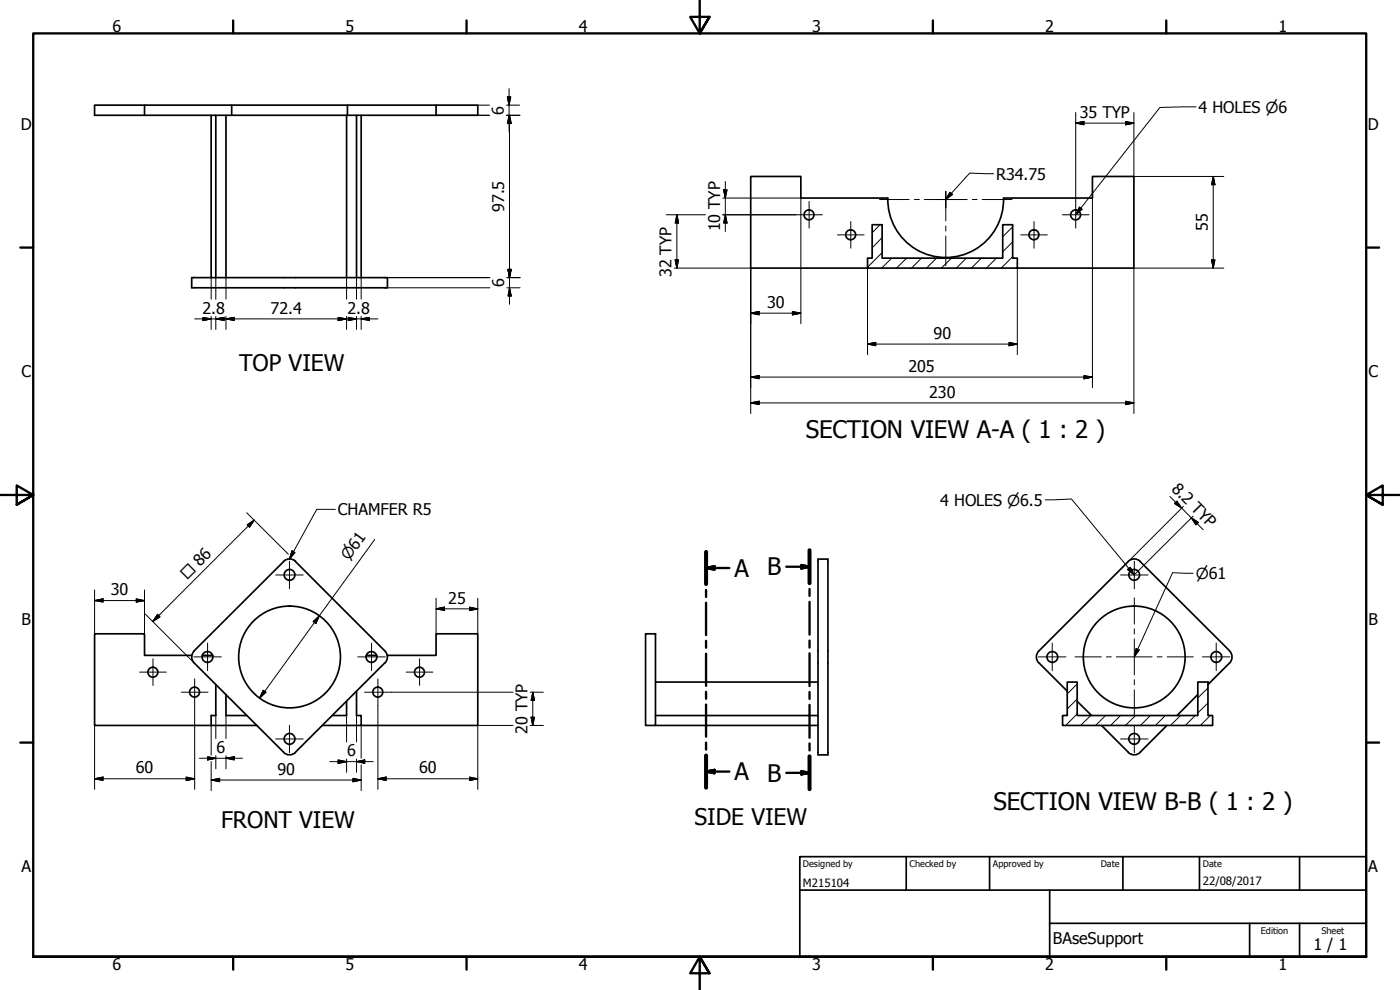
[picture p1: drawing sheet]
<svg xmlns="http://www.w3.org/2000/svg" width="420mm" height="297mm" viewBox="0 0 420 297" stroke-linecap="round" stroke-linejoin="round" font-family="sans-serif">
<!-- layer: Hatch (ISO) -->
<g fill="none" stroke="#000" stroke-width=".3">
<path d="M264.1 67.4l-2.4 2.4M264.7 75.8l-4.4 4.4M264.7 71.3l-3 3M267.6 77.5l-3 2.9M272.1 77.5l-3.1 2.9M276.5 77.5l-2.9 2.9M281.1 77.5l-3 2.9M285.6 77.5l-3.1 2.9M290 77.5l-3 2.9M294.5 77.5l-3 2.9M299 77.5l-3 2.9M303.9 77l-3.4 3.4"/>
<path d="M303.9 72.6l-3 3M303.9 68.1l-3 2.9M305.3 80.1l-.3 .3M323.3 214.2l-3.5 3.5M323.3 209.7l-3 3M323.3 205.2l-3 3M327.3 214.7l-3 3M331.8 214.7l-3 3M336.3 214.7l-3 3M340.8 214.7l-3 3M345.2 214.7l-2.9 3M349.8 214.7l-3 3"/>
<path d="M354.3 214.7l-3 3M358.7 214.7l-3 3M359.8 204.6l-.3 .4M362.5 210.9l-3 3M362.5 206.4l-3 3M363.2 214.7l-3 3"/>
</g>
<!-- layer: Visible (ISO) -->
<g fill="none" stroke="#000" stroke-width=".51">
<path d="M43.4 31.5h26.1v3.1M63.4 34.6v48.7M64.8 34.6v48.7M67.8 34.6v48.7M69.5 31.5h34.8v3.1M104 34.6v48.7M104.3 31.5h26.6v3.1M107 34.6v48.7M108.4 34.6v48.7M130.9 31.5h12.5v3.1h-115v-3.1h15v3.1M266.4 59.4h-26.1v-6.5h-15v27.5h35M266.5 59.5a17.4 17.4 0 0 0 17.3 17.8 17.4 17.4 0 0 0 17.4-17.8"/>
<path d="M301.2 59.4h26.7v-6.5h12.4v27.5h-35M261.7 67.4h3v10.1h36.2v-10.1h3v10.1h1.4v2.9h-45v-2.9h1.4zM57.5 83.3h58.8v3h-58.8zM338.6 168.4a2.51 2.51 0 0 1 3.6 0l26.9 26.9M338.6 168.5l-26.8 26.8M57.5 196.6h-14.1v-6.4h-15v27.5h35M58.2 195.3l26.9-26.9a2.51 2.51 0 0 1 3.6 0l26.8 26.9M58.3 195.3a2.51 2.51 0 0 0 0 3.6M60.7 196.6h3.2M109.9 196.6h3.2M115.5 195.3a2.51 2.51 0 0 1 0 3.6l-26.9 26.8a2.44 2.44 0 0 1-3.5 .1l-26.9-26.9M116.2 196.6h14.7v-6.4h12.5v27.5h-35"/>
<path d="M193.7 190.2h3v27.5h-3zM311.8 195.3a2.51 2.51 0 0 0 0 3.6M311.8 198.9l8.5 8.5M369 195.3a2.51 2.51 0 0 1 0 3.6M369.1 198.9l-6.6 6.5M64.8 205.4v9.3h-1.4v3h13.7M67.8 208.4v6.3h6.2M104 210.4v4.3h-4.3M107 207.4v7.3h1.4v3h-11.7M196.7 214.7h48.8v3h-48.8M196.7 204.6h48.8M245.5 214.7v-46.9h3v58.7h-3v-8.8"/>
<path d="M320.3 204.6h3v10.1h36.2v-10.1h3v10.1h1.4v3h-45v-3h1.4zM323.3 210.4l4.3 4.3M330.6 217.7l8 8M350.2 217.7l-8 8.1a2.51 2.51 0 0 1-3.6 0M359.5 208.4l-6.2 6.3"/>
<circle cx="242.8" cy="64.5" r="1.49"/>
<circle cx="255.3" cy="70.4" r="1.49"/>
<circle cx="310.3" cy="70.4" r="1.49"/>
<circle cx="322.8" cy="64.5" r="1.49"/>
<circle cx="86.9" cy="172.5" r="1.62"/>
<circle cx="340.4" cy="172.5" r="1.62"/>
<circle cx="62.3" cy="197.1" r="1.62"/>
<circle cx="86.9" cy="197.1" r="15.3"/>
<circle cx="111.5" cy="197.1" r="1.62"/>
<circle cx="315.8" cy="197.1" r="1.62"/>
<circle cx="340.4" cy="197.1" r="15.3"/>
<circle cx="365" cy="197.1" r="1.62"/>
<circle cx="45.9" cy="201.7" r="1.49"/>
<circle cx="58.4" cy="207.7" r="1.49"/>
<circle cx="113.4" cy="207.7" r="1.49"/>
<circle cx="125.9" cy="201.7" r="1.49"/>
<circle cx="86.9" cy="221.7" r="1.62"/>
<circle cx="340.4" cy="221.7" r="1.62"/>
</g>
<!-- layer: Section Line (ISO) -->
<g fill="none" stroke="#000" stroke-width=".7">
<path d="M211.9 170.4l2.5-.5v1zM211.9 165.6v9.6M211.9 177v2.1M211.9 170.4h7M236 170h7M240.5 169.5l2.5 .5-2.5 .5zM243 165.1v9.9M243 176.7v2.1M211.9 180.8v9.7M211.9 192.3v2.1M211.9 196.1v9.7M243 180.6v9.8"/>
<path d="M243 192.2v2.1M243 196v9.9M211.9 207.6v2.1M211.9 211.4v9.6M243 207.6v2.1M243 211.5v9.8M211.9 231.5l2.5-.5v1zM211.9 222.8v2.1M211.9 226.7v9.6M211.9 231.5h7M236 231.9h7M240.5 231.4l2.5 .5-2.5 .4z"/>
<path d="M243 223.1v2.1M243 226.9v9.9"/>
</g>
<path d="M211.9 165.6v9.6M243 165.1v9.9M211.9 226.7v9.6M243 226.9v9.9" fill="none" stroke="#000" stroke-width="1.2"/>
<path d="M211.9 170.4l2.5-.5zM211.9 170.4l2.5-.5v1zM240.5 170.5l2.5-.5zM240.5 169.5l2.5 .5-2.5 .5zM211.9 231.5l2.5-.5zM211.9 231.5l2.5-.5v1zM240.5 232.3l2.5-.4zM240.5 231.4l2.5 .5-2.5 .4z" fill="#000" stroke="#000" stroke-width=".7"/>
<!-- layer: Border (ISO) -->
<g fill="none" stroke="#000" stroke-width=".7">
<path d="M70 6.1v3.9M140 6.1v3.9M210 0v10l-2.9-4.9h5.8l-2.9 4.9 2.9-4.9M280 6.1v3.9M350 6.1v3.9M6.1 74.3h3.9M410 74.3h3.9M0 148.5h10l-5-2.8v5.7l5-2.9-5 2.9M420 148.5h-10l5-2.8v5.7l-5-2.9 5 2.9M6.1 222.8h3.9M410 222.8h3.9M10 287.1v-277.1h400v277.1h-400h400"/>
<path d="M70 287.1v3.8M140 287.1v3.8M212.9 292l-2.9-4.9 2.9 4.9h-5.8l2.9-4.9v9.9M280 287.1v3.8M350 287.1v3.8"/>
</g>
<!-- layer: Title (ISO) -->
<path d="M240 257h170v30.1h-170zM272 257v10.1M297 257v10.1M337 257v10.1M360 257v10.1M390 257v10.1M240 267.1h170M315 277h95M315 267.1v20M375 277v10.1M390 277v10.1" fill="none" stroke="#000" stroke-width=".51"/>
<!-- layer: Dimension (ISO) -->
<g fill="none" stroke="#000" stroke-width=".3">
<path d="M130.9 34.6h16M143.4 31.5h3.5M152 34.6h4.1M152 31.5h4M152.3 29.1h1l-.5 2.4zM152.8 34.6l.5 2.5h-1zM152.8 26.6v12.9M152.9 34.6l.5 2.5h-.9zM152.9 34.6v56.7M322.8 36.9l2.5-.5v1.1zM322.8 36.9h17.5M322.8 33.8v26.6"/>
<path d="M337.8 36.4l2.5 .5-2.5 .6zM340.3 33.8v19.1h27M216.9 59.4h23.4v5M217.2 56.9h1l-.5 2.5zM217.7 54.5v15M327.9 59.4v56.9M364.1 52.9l.5 2.5h-1zM364.1 52.9v27.5M200 64.4h11.7M202.6 78h1l-.5 2.4zM203.1 64.4l.5 2.5h-1zM203.1 64.4v16"/>
<path d="M216.9 64.4h21.9M217.7 64.4l.5 2.5h-1zM240.3 64.6v32.5M363.6 78h1l-.5 2.4zM58.4 95.7h55M60.9 95.2l2.5 .5-2.5 .5zM63.4 83.3v6.5M63.4 94.9v4M64.8 95.7l2.5-.5v1zM64.8 83.3v6.5M64.8 94.9v4M67.8 95.7l2.5-.5v1z"/>
<path d="M67.8 83.3v6.5M67.8 94.9v4M101.5 95.2l2.5 .5-2.5 .5zM104 83.3v6.5M104 94.9v4M104.5 95.2l2.5 .5-2.5 .5zM107 83.3v6.5M107 94.9v4M108.4 95.7l2.5-.5v1zM108.4 83.3v6.5M108.4 94.9v4M115.5 83.3h31.5"/>
<path d="M115.5 86.3h31.5M152.1 83.3h4M152.1 86.3h4M152.5 80.8h.9l-.5 2.5zM152.9 86.3l.5 2.5h-.9zM202.4 80.4h22.9v43.7M225.3 94l2.5-.5v1zM225.3 94h15M237.8 93.5l2.5 .5-2.5 .5zM260.3 80.4v26M305.3 80.4v26M367.3 80.4h-27v43.7"/>
<path d="M225.3 113.1l2.5-.4v1zM225.3 113.1h102.6M260.3 103.2l2.5-.5v1zM260.3 103.2h45M302.8 102.7l2.5 .5-2.5 .5zM325.3 112.7l2.6 .4-2.6 .6zM225.3 120.9l2.5-.5v1zM225.3 120.9h115M337.8 120.4l2.5 .5-2.5 .5zM74 153.8l12.6 12.5M74.2 157.5l2.1-1.4-1.4 2.1zM76.3 156.1l-30.5 30.4"/>
<path d="M351.1 149l10 9.9M353.2 150.4l1.4 2-2.1-1.3zM355.2 151.9l-16.6 16.6M357.5 155.4l2.2 1.4-.8 .7zM358.1 154.9l-17.6 17.5M28.4 177v13.2M40.9 179.7l2.5 .5-2.5 .4zM43.4 177v13.2M88 167.8l.6 .7M112.5 161.8l-34.6 47.7M130.9 179.5v10.7M143.4 179.5v10.7"/>
<path d="M28.4 180.2l2.5-.5v.9zM28.4 180.2h15M43.6 184.3l14.6 14.6M47.3 184.3l.7 .8-2.2 1.4zM94 186.5l1.8-1.7-1 2.3zM130.9 182.7l2.5-.5v1zM130.9 182.7h12.5M140.9 182.2l2.5 .5-2.5 .5zM28.4 217.7v19.1M58.4 211.7v25.1M63.4 217.7v8.9M64.8 214.7v6.9"/>
<path d="M67.8 214.7v6.9M79 207.1l.8 .6-1.9 1.8zM104 214.7v7.9M107 214.7v7.9M108.4 217.7v9.8M113.4 211.7v25.1M117.4 207.7h36.6M154 217.7h-10.6v19.1M159.1 217.7h4M159.1 207.7h4M159.4 215.2h1l-.5 2.5zM159.9 207.7l.5 2.5h-1z"/>
<path d="M159.9 207.7v10M28.4 233.7l2.5-.5v1zM28.4 233.7h30M55.9 233.2l2.5 .5-2.5 .5zM59.8 227.5h13M62.3 227.1l2.5 .4-2.5 .5zM63.4 234l2.5-.5v1.1zM63.4 234h45M63.4 228.5v8.7M64.8 226.7v4M67.8 227.5l2.5-.4v.9zM67.8 226.7v4"/>
<path d="M99 228.5h13M101.5 228l2.5 .5-2.5 .5zM104 227.8v3.9M105.9 233.5l2.5 .5-2.5 .6zM107 228.5l2.5-.5v1zM107 227.8v3.9M108.4 229.5v7.7M113.4 233.7l2.5-.5v1zM113.4 233.7h30M140.9 233.2l2.5 .5-2.5 .5z"/>
</g>
<g fill="#000" stroke="#000" stroke-width=".3">
<path d="M152.3 29.1l.5 2.4zM152.3 29.1h1l-.5 2.4zM152.8 34.6l.5 2.5zM152.8 34.6l.5 2.5h-1zM152.9 34.6l.5 2.5zM152.9 34.6l.5 2.5h-.9zM322.8 36.9l2.5-.5zM322.8 36.9l2.5-.5v1.1zM337.8 37.5l2.5-.6zM337.8 36.4l2.5 .5-2.5 .6zM217.2 56.9l.5 2.5zM217.2 56.9h1l-.5 2.5z"/>
<path d="M364.1 52.9l.5 2.5zM364.1 52.9l.5 2.5h-1zM202.6 78l.5 2.4zM202.6 78h1l-.5 2.4zM203.1 64.4l.5 2.5zM203.1 64.4l.5 2.5h-1zM217.7 64.4l.5 2.5zM217.7 64.4l.5 2.5h-1zM363.6 78l.5 2.4zM363.6 78h1l-.5 2.4zM60.9 96.2l2.5-.5zM60.9 95.2l2.5 .5-2.5 .5z"/>
<path d="M64.8 95.7l2.5-.5zM64.8 95.7l2.5-.5v1zM67.8 95.7l2.5-.5zM67.8 95.7l2.5-.5v1zM101.5 96.2l2.5-.5zM101.5 95.2l2.5 .5-2.5 .5zM104.5 96.2l2.5-.5zM104.5 95.2l2.5 .5-2.5 .5zM108.4 95.7l2.5-.5zM108.4 95.7l2.5-.5v1zM152.5 80.8l.4 2.5zM152.5 80.8h.9l-.5 2.5z"/>
<path d="M152.9 86.3l.5 2.5zM152.9 86.3l.5 2.5h-.9zM225.3 94l2.5-.5zM225.3 94l2.5-.5v1zM237.8 94.5l2.5-.5zM237.8 93.5l2.5 .5-2.5 .5zM225.3 113.1l2.5-.4zM225.3 113.1l2.5-.4v1zM260.3 103.2l2.5-.5zM260.3 103.2l2.5-.5v1zM302.8 103.7l2.5-.5zM302.8 102.7l2.5 .5-2.5 .5z"/>
<path d="M325.3 113.7l2.6-.6zM325.3 112.7l2.6 .4-2.6 .6zM225.3 120.9l2.5-.5zM225.3 120.9l2.5-.5v1zM337.8 121.4l2.5-.5zM337.8 120.4l2.5 .5-2.5 .5zM76.3 156.1l-1.4 2.1zM74.2 157.5l2.1-1.4-1.4 2.1zM352.5 151.1l2.1 1.3zM353.2 150.4l1.4 2-2.1-1.3zM357.5 155.4l2.2 1.4zM357.5 155.4l2.2 1.4-.8 .7z"/>
<path d="M28.4 180.2l2.5-.5zM28.4 180.2l2.5-.5v.9zM40.9 180.6l2.5-.4zM40.9 179.7l2.5 .5-2.5 .4zM47.3 184.3l-1.5 2.2zM47.3 184.3l.7 .8-2.2 1.4zM95.8 184.8l-1 2.3zM94 186.5l1.8-1.7-1 2.3zM130.9 182.7l2.5-.5zM130.9 182.7l2.5-.5v1zM140.9 183.2l2.5-.5zM140.9 182.2l2.5 .5-2.5 .5z"/>
<path d="M79 207.1l-1.1 2.4zM79 207.1l.8 .6-1.9 1.8zM159.4 215.2l.5 2.5zM159.4 215.2h1l-.5 2.5zM159.9 207.7l.5 2.5zM159.9 207.7l.5 2.5h-1zM28.4 233.7l2.5-.5zM28.4 233.7l2.5-.5v1zM55.9 234.2l2.5-.5zM55.9 233.2l2.5 .5-2.5 .5zM62.3 228l2.5-.5zM62.3 227.1l2.5 .4-2.5 .5z"/>
<path d="M63.4 234l2.5-.5zM63.4 234l2.5-.5v1.1zM67.8 227.5l2.5-.4zM67.8 227.5l2.5-.4v.9zM101.5 229l2.5-.5zM101.5 228l2.5 .5-2.5 .5zM105.9 234.6l2.5-.6zM105.9 233.5l2.5 .5-2.5 .6zM107 228.5l2.5-.5zM107 228.5l2.5-.5v1zM113.4 233.7l2.5-.5zM113.4 233.7l2.5-.5v1z"/>
<path d="M140.9 234.2l2.5-.5zM140.9 233.2l2.5 .5-2.5 .5z"/>
</g>
<!-- layer: Center Mark (ISO) -->
<g fill="none" stroke="#000" stroke-width=".3">
<path d="M264 59.9h8.9M274.4 59.9h1.5M277.4 59.9h6.4h-2.5M283.8 57.4v2.5v-2.5M286.3 59.9h-2.5h6.5M291.8 59.9h1.4M294.8 59.9h8.9M238.8 64.4h8M242.8 60.4v8M251.3 70.5h8M255.3 66.5v8M283.8 62.3v-2.4v6.4"/>
<path d="M283.8 67.8v1.5M283.8 70.8v8.9M306.3 70.5h8M310.3 66.5v8M318.8 64.4h8M322.8 60.4v8M82.7 172.5h8.3M86.9 168.4v8.2M336.3 172.5h8.3M340.4 168.4v8.2M340.4 179.4v7.8M45.9 197.7v8"/>
<path d="M58.2 197.1h8.2M62.3 193v8.2M107.4 197.1h8.2M111.5 193v8.2M125.9 197.7v8M311.7 197.1h8.2M315.8 193v8.2M322.6 197.1h7.9M332 197.1h1.5M335 197.1h10.8M340.4 188.7v1.5M340.4 191.7v10.8"/>
<path d="M347.3 197.1h1.4M350.3 197.1h7.8M360.9 197.1h8.2M365 193v8.2M41.9 201.7h8M54.4 207.7h8M58.4 203.7v8M86.9 217.6v8.3M109.4 207.7h8M113.4 203.7v8M121.9 201.7h8M340.4 217.6v8.3"/>
<path d="M340.4 203.9v1.6M340.4 207v7.9M82.7 221.7h8.3M336.3 221.7h8.3"/>
</g>
<!-- layer: Symbol (ISO) -->
<path d="M285.1 57.7l-1.3 2.2zM285.1 57.7l.8 .6-2.1 1.6zM324 62.2l-1.2 2.2zM324 62.2l.7 .6-1.9 1.6zM87.6 165.3l-.7 2.5zM87.6 165.3l.9 .5-1.6 2zM338.4 170.9l2 1.6zM338.4 170.9l.8-.7 1.2 2.3zM341 194.6l-.6 2.5zM341 194.6l.9 .5-1.5 2z" fill="#000" stroke="#000" stroke-width=".3"/>
<path d="M359 32.1l-10.9 .1-25.2 32.1M283.9 59.7l1.2-2 .8 .6-1.9 1.4M298.2 52.1l-7.2-.2-7.1 7.8M322.9 64.2l1.1-2 .7 .6-1.7 1.6M100.6 152.8h-5.5l-8.2 15M313.7 150l7.9-.3 18.7 22.7-1.9-1.5 .8-.7 1.1 2.1M87.6 165.3l.9 .5-1.6 2zM358.1 172l-6.2-.2-11.4 25.1M340.5 196.6l.5-2 .9 .5-1.4 1.9" fill="none" stroke="#000" stroke-width=".3"/>
<g font-size="7.2">
<text x="241.8" y="131.4">SECTION VIEW A-A ( 1 : 2 )</text>
<text x="220.4" y="173.1">A</text>
<text x="230.3" y="172.6">B</text>
<text x="220.4" y="234.1">A</text>
<text x="230.3" y="234.5">B</text>
<text x="298.1" y="243.1">SECTION VIEW B-B ( 1 : 2 )</text>
</g>
<g font-size="6.9">
<text x="71.8" y="111.4">TOP VIEW</text>
<text x="66.4" y="248.4">FRONT VIEW</text>
<text x="208.4" y="247.5">SIDE VIEW</text>
</g>
<g font-size="4.8">
<text x="33.7" y="9.6">6</text>
<text x="103.7" y="9.6">5</text>
<text x="173.7" y="9.6">4</text>
<text x="243.7" y="9.6">3</text>
<text x="313.7" y="9.6">2</text>
<text x="383.7" y="9.6">1</text>
<text x="151.2" y="34.4" transform="rotate(-90 151.2 34.4)">6</text>
<text x="324" y="35.3">35 TYP</text>
<text x="359.7" y="33.8">4 HOLES ⌀6</text>
<text x="6.2" y="38.9">D</text>
<text x="410.5" y="38.9">D</text>
<text x="299" y="53.9">R34.75</text>
<text x="151.3" y="63.6" transform="rotate(-90 151.3 63.6)">97.5</text>
<text x="216.1" y="69.5" transform="rotate(-90 216.1 69.5)">10 TYP</text>
<text x="362.5" y="69.3" transform="rotate(-90 362.5 69.3)">55</text>
<text x="201.5" y="83.1" transform="rotate(-90 201.5 83.1)">32 TYP</text>
<text x="151.3" y="86.2" transform="rotate(-90 151.3 86.2)">6</text>
<text x="60.8" y="94.1">2.8</text>
<text x="81.2" y="94.2">72.4</text>
<text x="104.3" y="94.1">2.8</text>
<text x="230.2" y="92.4">30</text>
<text x="280.2" y="101.6">90</text>
<text x="6.4" y="113.1">C</text>
<text x="272.6" y="111.6">205</text>
<text x="410.7" y="113.1">C</text>
<text x="278.9" y="119.3">230</text>
<text x="351.4" y="147" transform="rotate(45 351.4 147)">8.2 TYP</text>
<text x="101.4" y="154.6">CHAMFER R5</text>
<text x="282.2" y="151.8">4 HOLES ⌀6.5</text>
<text x="33.3" y="178.5">30</text>
<text x="134.5" y="181.1">25</text>
<text x="6.4" y="187.4">B</text>
<text x="410.7" y="187.4">B</text>
<text x="158.3" y="220.1" transform="rotate(-90 158.3 220.1)">20 TYP</text>
<text x="65" y="225.9">6</text>
<text x="104.2" y="226.9">6</text>
<text x="40.8" y="232.1">60</text>
<text x="83.2" y="232.5">90</text>
<text x="125.8" y="232.1">60</text>
<text x="6.4" y="261.7">A</text>
<text x="410.7" y="261.7">A</text>
<text x="316" y="283.3">BAseSupport</text>
<text x="394.2" y="285">1 / 1</text>
<text x="33.7" y="290.9">6</text>
<text x="103.7" y="290.9">5</text>
<text x="173.7" y="290.9">4</text>
<text x="243.7" y="290.9">3</text>
<text x="313.7" y="290.9">2</text>
<text x="383.7" y="290.9">1</text>
</g>
<g font-size="4.6">
<text x="56.1" y="174" transform="rotate(-45 56.1 174)">□ 86</text>
<text x="104.7" y="168.5" transform="rotate(-54 104.7 168.5)">⌀61</text>
<text x="358.8" y="173.7">⌀61</text>
</g>
<g font-size="3.4">
<text x="241" y="266">M215104</text>
<text x="361" y="265.5">22/08/2017</text>
</g>
<g font-size="2.7">
<text x="241" y="260.1">Designed by</text>
<text x="273" y="260.1">Checked by</text>
<text x="298" y="260.1">Approved by</text>
<text x="330.3" y="260">Date</text>
<text x="361" y="260">Date</text>
<text x="378.4" y="280.1">Edition</text>
<text x="396.6" y="280.1">Sheet</text>
</g>
</svg>
